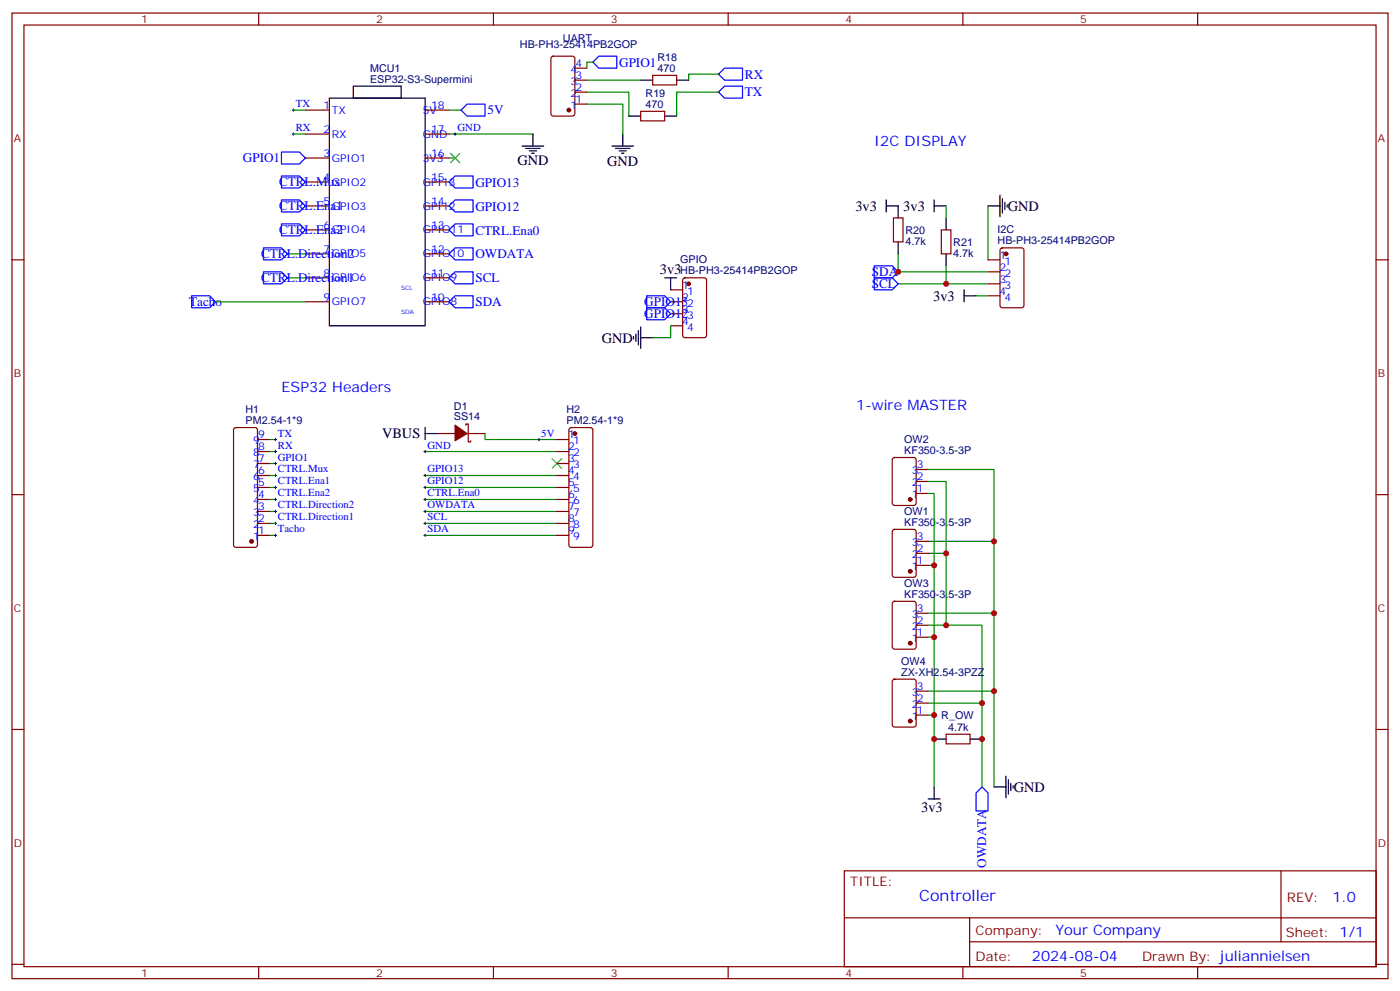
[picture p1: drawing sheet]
<svg xmlns="http://www.w3.org/2000/svg" width="412mm" height="292mm" viewBox="0 0 412 292" stroke-linecap="round" stroke-linejoin="round" font-family="sans-serif">
<g fill="none" stroke="#870000" stroke-width=".35">
<path d="M3.5 3.8h405.4v284.4h-405.4zM7.1 7.4h398.2v277.3h-398.2zM76.2 3.8v3.6M145.3 3.8v3.6M162.5 16.8l.5-.3h5.6l.7 .5v16.5l-.4 .6-5.9 .1-.7-.5v-16.4zM214.5 3.8v3.6M283.6 3.8v3.6M352.8 3.8v3.6M90 32.4h7M90 39.5h7M125.2 32.4h7.1M125.2 39.5h7.1"/>
<path d="M169.3 30.7h3.6M169.3 27.1h3.6M169.3 23.6h3.6M169.3 20.1h3.6M188.7 32.8h7.1v2.8h-7.1zM192.3 22.2h7v2.8h-7zM90 46.5h7M90 53.6h7M125.2 46.5h7.1M125.2 53.6h7.1M3.5 76.5h3.6M90 60.6h7"/>
<path d="M90 67.7h7M90 74.8h7M125.2 60.6h7.1M125.2 67.7h7.1M125.2 74.8h7.1M263.2 64.2h2.8v7h-2.8zM277.3 67.7h2.8v7.1h-2.8zM291 76.5h3.6M294.8 73.2l.5-.2h5.6l.7 .4v16.5l-.4 .7h-5.9l-.7-.4v-16.5zM405.3 76.5h3.6M90 81.8h7M90 88.9h7"/>
<path d="M125.2 81.8h7.1M125.2 88.9h7.1M197.6 88.9h3.5M197.6 85.3h3.5M197.6 92.4h3.5M197.6 95.9h3.5M201.3 82l.5-.2h5.6l.7 .4v16.5l-.4 .7h-5.9l-.7-.4v-16.5zM291 80h3.6M291 83.6h3.6M291 87.1h3.6M69 126.1l.5-.2h5.6l.5 .2 .2 .5v33.9l-.2 .5-.5 .2h-5.6l-.5-.3-.2-.4v-33.9zM75.8 129.4h3.6"/>
<path d="M75.8 133h3.6M75.8 136.5h3.6M128.8 127.7h5.3M137.2 125.2v-.4h.7v5.3h.7v-.3M137.6 127.7h5.3M164 129.4h3.6M164 133h3.6M164 136.5h3.6M167.8 126.1l.5-.2h5.6l.5 .2 .2 .5v33.9l-.2 .5-.5 .2h-5.6l-.5-.3-.2-.4v-33.9zM263.1 134.9l.4-.2h5.7l.6 .5 .1 12.9-.5 .7h-5.9l-.6-.4-.1-13zM269.9 138.3h3.5M3.5 145.7h3.6"/>
<path d="M75.8 140h3.6M75.8 143.5h3.6M75.8 147.1h3.6M75.8 150.6h3.6M75.8 154.1h3.6M75.8 157.7h3.6M164 140h3.6M164 143.5h3.6M164 147.1h3.6M164 150.6h3.6M164 154.1h3.6M164 157.7h3.6"/>
<path d="M263.1 156.1l.4-.2h5.7l.6 .4 .1 13-.5 .6-5.9 .1-.6-.5-.1-12.9zM269.9 145.3h3.5M269.9 141.8h3.5M269.9 159.4h3.5M405.3 145.7h3.6M263.1 177.3l.4-.2h5.7l.6 .4 .1 13-.5 .6-5.9 .1-.6-.5-.1-12.9zM269.9 166.5h3.5M269.9 162.9h3.5M269.9 187.6h3.5M269.9 184.1h3.5M269.9 180.6h3.5M3.5 214.8h3.6"/>
<path d="M263.1 200.2l.4-.2h5.7l.6 .4 .1 13-.5 .6-5.9 .1-.6-.5-.1-12.9zM269.9 210.6h3.5M269.9 207h3.5M269.9 203.5h3.5M278.7 216.2h7.1v2.8h-7.1zM405.3 214.8h3.6M248.7 256.4h156.6v28.3h-156.6zM377.3 256.5v20.8M248.7 270.3h156.5M285.6 277.3h119.6M285.6 270.3v14.1M3.5 284h3.6"/>
<path d="M76.2 284.7v3.5M145.3 284.7v3.5M214.5 284.7v3.5M283.6 284.7v3.5M352.8 284.7v3.5M405.3 284h3.6"/>
</g>
<g fill="none" stroke="#008700" stroke-width=".35">
<path d="M174.6 18.3h-1.7v1.8M86.4 32.4h3.6M86.4 39.5h3.6M132.3 32.4h3.5M132.3 39.5h24.7M172.9 30.7h10.5v8.8M172.9 27.1h12.3v7.1M172.9 23.6h15.8M211.7 21.8h-8.9v1.8M211.7 27.1h-12.4v7.1M132.3 46.5h1.8M84.7 74.8h5.3"/>
<path d="M264.6 74.8v5.2h26.4M278.7 60.6v3.6M278.7 78.3v5.3M291 60.6v15.9M63.5 88.9h26.5M84.7 81.8h5.3M197.6 95.9v3.5h-5.3M264.6 83.6h26.4M287.5 87.1h3.5M79.4 129.4h1.7M79.4 133h1.7M79.4 136.5h1.7"/>
<path d="M125.2 133h38.8M142.9 127.7v1.7h21.1M273.4 138.3h19.4v21.1M79.4 147.1h1.7M79.4 150.6h1.7M79.4 154.1h1.7M79.4 157.7h1.7M79.4 140h1.7M79.4 143.5h1.7M125.2 147.1h38.8M125.2 150.6h38.8M125.2 154.1h38.8"/>
<path d="M125.2 157.7h38.8M125.2 140h38.8M125.2 143.5h38.8M273.4 159.4h19.4v72.3M273.4 141.8h5.3v21.1M273.4 145.3h1.8v21.2M273.4 166.5h1.8v21.1M273.4 162.9h5.3v21.2h-5.3M273.4 187.6h1.8v44.1M273.4 180.6h19.4M278.7 184.1h10.6v22.9h-15.9M273.4 210.6h1.8"/>
<path d="M273.4 203.5h19.4M289.3 207v24.7"/>
</g>
<g fill="none" stroke="#000" stroke-width=".35">
<path d="M97 28.9h28.2v67h-28.2zM104.1 25.4h14.1v3.5h-14.1zM157 39.5v3.5M183.4 39.5v3.5M185.2 34.2h3.5M188.7 23.6h3.6M195.8 34.2h3.5M199.3 23.6h3.5M153.8 43h6.4M154.9 43.7h4.2M155.9 44.4h2.1M156.6 45.1h.7"/>
<path d="M180.3 43h6.3M181.3 43.7h4.3M182.4 44.4h2.1M183.1 45.1h.7M261.1 58.9v3.5M275.2 58.9v3.5M294.6 57.5v6.3M295.3 58.5v4.3M296 59.6v2.1M261.1 60.6h3.5v3.6M264.6 71.2v3.6M275.2 60.6h3.5"/>
<path d="M278.7 64.2v3.5M278.7 74.8v3.5M291 60.6h3.6M296.7 60.3v.7M186.6 99.1v.7M187.3 98.4v2.1M188 97.3v4.3M188.7 99.4h3.6M188.7 96.3v6.3M195.8 81.8h3.5M197.6 81.8v3.5M284 87.1h3.5"/>
<path d="M284 85.3v3.6M125.2 127.7h3.6M125.2 125.9v3.5M275.2 217.6h3.5M285.8 217.6h3.5M273.4 235.3h3.5M275.2 231.7v3.6M292.8 231.7h3.5M296.3 228.6v6.3M297 229.6v4.3M297.7 230.7v2.1M298.4 231.4v.7"/>
</g>
<g fill="none" stroke="#000" stroke-width=".29">
<path d="M86.1 32.4h.7M86.1 39.5h.7M86.4 32.1v.7M86.4 39.1v.7M133.7 39.5h.7M134.1 39.1v.7M80.8 133h.7M80.8 129.4h.7M80.8 136.5h.7M81.1 129.1v.7M81.1 132.6v.7M81.1 136.1v.7"/>
<path d="M81.1 139.7v.7M124.9 133h.7M125.2 132.6v.7M125.2 139.7v.7M158.4 129.4h.7M158.7 129.1v.7M80.8 140h.7M80.8 154.1h.7M80.8 157.7h.7M80.8 147.1h.7M80.8 150.6h.7M80.8 143.5h.7"/>
<path d="M81.1 143.2v.7M81.1 146.7v.7M81.1 150.2v.8M81.1 153.8v.7M81.1 157.3v.7M124.9 140h.7M124.9 154.1h.7M124.9 157.7h.7M124.9 147.1h.7M124.9 150.6h.7M124.9 143.5h.7M125.2 143.2v.7"/>
<path d="M125.2 146.7v.7M125.2 150.2v.8M125.2 153.8v.7M125.2 157.3v.7"/>
</g>
<g fill="none" stroke="#00f" stroke-width=".35">
<path d="M174.6 18.3l1.8-1.8h5.3v3.6h-5.3zM137.6 30.7h5.3v3.5h-5.3l-1.8-1.8zM211.7 27.1l1.7-1.7h5.3v3.5h-5.3zM213.4 20.1h5.3v3.5h-5.3l-1.7-1.8zM82.9 44.8h5.3l1.8 1.7-1.8 1.8h-5.3zM82.9 51.8h5.3l1.8 1.8-1.8 1.8h-5.3zM82.9 58.9h5.3l1.8 1.7-1.8 1.8h-5.3zM132.3 53.6l1.8-1.8h5.2v3.6h-5.2zM77.6 73h5.3l1.8 1.8-1.8 1.7h-5.3zM82.9 65.9h5.3l1.8 1.8-1.8 1.8h-5.3zM132.3 74.8l1.8-1.8h5.2v3.5h-5.2zM132.3 67.7l1.8-1.8h5.2v3.6h-5.2z"/>
<path d="M132.3 60.6l1.8-1.7h5.2v3.5h-5.2zM257.5 78.3h5.3l1.8 1.7-1.8 1.8h-5.3zM56.4 87.1h5.3l1.8 1.8-1.8 1.7h-5.3zM77.6 80h5.3l1.8 1.8-1.8 1.8h-5.3zM132.3 88.9l1.8-1.8h5.2v3.5h-5.2zM132.3 81.8l1.8-1.8h5.2v3.6h-5.2zM190.5 90.6h5.3l1.8 1.8-1.8 1.8h-5.3zM190.5 87.1h5.3l1.8 1.8-1.8 1.7h-5.3zM257.5 81.8h5.3l1.8 1.8-1.8 1.7h-5.3zM287.5 233.5l1.8-1.8 1.7 1.8v5.3h-3.5z"/>
</g>
<g fill="#870000" stroke="#870000" stroke-width=".35">
<path d="M134.1 125.2l3.5 2.5-3.5 2.1z"/>
<circle cx="268.1" cy="212.3" r=".53"/>
<circle cx="268.1" cy="147.1" r=".53"/>
<circle cx="268.1" cy="168.2" r=".53"/>
<circle cx="268.1" cy="189.4" r=".53"/>
<circle cx="296.3" cy="74.8" r=".53"/>
<circle cx="167.6" cy="32.4" r=".53"/>
<circle cx="169.3" cy="127.7" r=".53"/>
<circle cx="74.1" cy="159.4" r=".53"/>
<circle cx="202.8" cy="83.6" r=".53"/>
</g>
<path d="M132.6 45.1l2.9 2.8M135.5 45.1l-2.9 2.8M162.6 135.1l2.9 2.8M165.5 135.1l-2.9 2.8" fill="none" stroke="#3c3" stroke-width=".35"/>
<g fill="#c00">
<circle cx="275.2" cy="210.6" r=".88"/>
<circle cx="292.8" cy="203.5" r=".88"/>
<circle cx="292.8" cy="180.6" r=".88"/>
<circle cx="275.2" cy="187.6" r=".88"/>
<circle cx="278.7" cy="184.1" r=".88"/>
<circle cx="292.8" cy="159.4" r=".88"/>
<circle cx="278.7" cy="162.9" r=".88"/>
<circle cx="275.2" cy="166.5" r=".88"/>
<circle cx="264.6" cy="80" r=".88"/>
<circle cx="278.7" cy="83.6" r=".88"/>
<circle cx="289.3" cy="207" r=".88"/>
<circle cx="275.2" cy="217.6" r=".88"/>
<circle cx="289.3" cy="217.6" r=".88"/>
</g>
<text font-size="4.6" fill="#00f" x="270.8" y="265.5">Controller</text>
<g font-size="4.2" fill="#00f">
<text x="257.5" y="43">I2C DISPLAY</text>
<text x="82.9" y="115.3">ESP32 Headers</text>
<text x="252.2" y="120.6">1-wire MASTER</text>
<text x="392.5" y="265.7">1.0</text>
<text x="310.9" y="275.3">Your Company</text>
<text x="304" y="283.1">2024-08-04</text>
</g>
<g font-size="4.2">
<text x="152.4" y="48.6">GND</text>
<text x="178.9" y="49">GND</text>
<text x="252" y="62.1">3v3</text>
<text x="266.1" y="62.1">3v3</text>
<text x="296.9" y="62.1">GND</text>
<text x="194.4" y="80.7">3v3</text>
<text x="274.9" y="88.6">3v3</text>
<text x="177.3" y="100.9">GND</text>
<text x="112.5" y="129.1">VBUS</text>
<text x="298.6" y="233.2">GND</text>
<text x="271.4" y="239.1">3v3</text>
</g>
<g font-size="3.9" fill="#00f">
<text x="182.4" y="19.6">GPIO1</text>
<text x="219.4" y="23.1">RX</text>
<text x="219.4" y="28.4">TX</text>
<text x="143.6" y="33.7">5V</text>
<text x="71.5" y="47.8">GPIO1</text>
<text x="82.2" y="54.8">CTRL.Mux</text>
<text x="140.1" y="55">GPIO13</text>
<text x="82.2" y="61.8">CTRL.Ena1</text>
<text x="140.1" y="62">GPIO12</text>
<text x="82.2" y="68.9">CTRL.Ena2</text>
<text x="140.1" y="69.1">CTRL.Ena0</text>
<text x="76.9" y="76">CTRL.Direction2</text>
<text x="140.1" y="75.9">OWDATA</text>
<text x="76.9" y="83.1">CTRL.Direction1</text>
<text x="140.1" y="83">SCL</text>
<text x="256.8" y="81.3">SDA</text>
<text x="256.8" y="84.8">SCL</text>
<text x="55.7" y="90.1">Tacho</text>
<text x="140.1" y="90.1">SDA</text>
<text x="189.8" y="93.6">GPIO12</text>
<text x="189.8" y="90.1">GPIO13</text>
<text x="290.5" y="255.5" transform="rotate(-90 290.5 255.5)">OWDATA</text>
</g>
<g font-size="3.9" fill="#800">
<text x="250.5" y="261">TITLE:</text>
<text x="379.1" y="265.7">REV:</text>
<text x="287.4" y="275.2">Company:</text>
<text x="378.7" y="275.8">Sheet: 1/1</text>
<text x="287.4" y="282.9">Date:</text>
<text x="336.4" y="283">Drawn By: juliannielsen</text>
</g>
<g font-size="3.2" fill="#800">
<text x="41.6" y="6.8">1</text>
<text x="110.8" y="6.8">2</text>
<text x="179.9" y="6.8">3</text>
<text x="249.1" y="6.8">4</text>
<text x="318.2" y="6.8">5</text>
<text x="4.1" y="41.9">A</text>
<text x="405.9" y="41.9">A</text>
<text x="4.1" y="111.1">B</text>
<text x="405.9" y="111.1">B</text>
<text x="4.1" y="180.2">C</text>
<text x="405.9" y="180.2">C</text>
<text x="4.1" y="249.4">D</text>
<text x="405.9" y="249.4">D</text>
<text x="41.6" y="287.7">1</text>
<text x="110.8" y="287.7">2</text>
<text x="179.9" y="287.7">3</text>
<text x="249.1" y="287.7">4</text>
<text x="318.2" y="287.7">5</text>
</g>
<g font-size="3.2" fill="#000080">
<text x="153.2" y="14.1">HB-PH3-25414PB2GOP</text>
<text x="165.8" y="12.3">UART</text>
<text x="193.7" y="17.9">R18</text>
<text x="109" y="21.1">MCU1</text>
<text x="193.7" y="21.1">470</text>
<text x="109" y="24.3">ESP32-S3-Supermini</text>
<text x="190.2" y="28.5">R19</text>
<text x="190.2" y="31.7">470</text>
<text x="266.7" y="68.8">R20</text>
<text x="293.9" y="71.8">HB-PH3-25414PB2GOP</text>
<text x="293.9" y="68.6">I2C</text>
<text x="200.4" y="77.5">GPIO</text>
<text x="266.7" y="72">4.7k</text>
<text x="280.8" y="75.6">4.7k</text>
<text x="280.8" y="72.3">R21</text>
<text x="200.4" y="80.6">HB-PH3-25414PB2GOP</text>
<text x="72.3" y="124.8">PM2.54-1*9</text>
<text x="72.3" y="121.7">H1</text>
<text x="133.7" y="123.8">SS14</text>
<text x="133.7" y="120.7">D1</text>
<text x="166.9" y="124.7">PM2.54-1*9</text>
<text x="166.9" y="121.6">H2</text>
<text x="266.4" y="130.6">OW2</text>
<text x="266.4" y="133.7">KF350-3.5-3P</text>
<text x="266.4" y="154.8">KF350-3.5-3P</text>
<text x="266.4" y="151.7">OW1</text>
<text x="266.4" y="172.9">OW3</text>
<text x="266.4" y="176">KF350-3.5-3P</text>
<text x="265.4" y="195.8">OW4</text>
<text x="265.4" y="198.9">ZX-XH2.54-3PZZ</text>
<text x="277.3" y="211.8">R_OW</text>
<text x="279.3" y="215.2">4.7k</text>
</g>
<g font-size="3.2" fill="#00f">
<text x="168" y="21.5">4</text>
<text x="169.5" y="23.2">3</text>
<text x="169.5" y="19.7">4</text>
<text x="168" y="28.5">2</text>
<text x="168" y="25">3</text>
<text x="169.5" y="26.8">2</text>
<text x="87.1" y="31.5">TX</text>
<text x="95.2" y="32.1">1</text>
<text x="97.7" y="33.5">TX</text>
<text x="124.5" y="33.5">5V</text>
<text x="127" y="32.1">18</text>
<text x="168" y="32.1">1</text>
<text x="169.5" y="30.3">1</text>
<text x="87.1" y="38.6">RX</text>
<text x="95.2" y="39.1">2</text>
<text x="97.7" y="40.5">RX</text>
<text x="124.5" y="40.5">GND</text>
<text x="127" y="39.1">17</text>
<text x="134.8" y="38.6">GND</text>
<text x="95.2" y="46.2">3</text>
<text x="97.7" y="47.6">GPIO1</text>
<text x="124.5" y="47.6">3V3</text>
<text x="127" y="46.2">16</text>
<text x="95.2" y="53.2">4</text>
<text x="127" y="53.2">15</text>
<text x="97.7" y="54.6">GPIO2</text>
<text x="124.5" y="54.6">GPI13</text>
<text x="95.2" y="60.3">5</text>
<text x="97.7" y="61.7">GPIO3</text>
<text x="124.5" y="61.7">GPI12</text>
<text x="127" y="60.3">14</text>
<text x="95.2" y="67.3">6</text>
<text x="97.7" y="68.8">GPIO4</text>
<text x="124.5" y="68.8">GPIO11</text>
<text x="127" y="67.3">13</text>
<text x="95.2" y="74.4">7</text>
<text x="97.7" y="75.8">GPIO5</text>
<text x="124.5" y="75.8">GPIO10</text>
<text x="127" y="74.4">12</text>
<text x="294.4" y="76.2">1</text>
<text x="295.9" y="77.9">1</text>
<text x="95.2" y="81.5">8</text>
<text x="97.7" y="82.9">GPIO6</text>
<text x="124.5" y="82.9">GPIO9</text>
<text x="127" y="81.5">11</text>
<text x="294.4" y="79.7">2</text>
<text x="294.4" y="83.2">3</text>
<text x="295.9" y="81.5">2</text>
<text x="95.2" y="88.5">9</text>
<text x="97.7" y="89.9">GPIO7</text>
<text x="124.5" y="89.9">GPIO8</text>
<text x="127" y="88.5">10</text>
<text x="200.9" y="85">1</text>
<text x="200.9" y="88.5">2</text>
<text x="202.4" y="86.7">1</text>
<text x="294.4" y="86.7">4</text>
<text x="295.9" y="85">3</text>
<text x="295.9" y="88.5">4</text>
<text x="200.9" y="92">3</text>
<text x="200.9" y="95.6">4</text>
<text x="202.4" y="90.3">2</text>
<text x="202.4" y="93.8">3</text>
<text x="202.4" y="97.3">4</text>
<text x="74.5" y="130.8">9</text>
<text x="76" y="129.1">9</text>
<text x="81.8" y="128.6">TX</text>
<text x="159.5" y="128.6">5V</text>
<text x="167.4" y="129.1">1</text>
<text x="168.9" y="130.8">1</text>
<text x="74.5" y="137.9">7</text>
<text x="74.5" y="134.4">8</text>
<text x="76" y="136.1">7</text>
<text x="76" y="132.6">8</text>
<text x="81.8" y="132.1">RX</text>
<text x="81.8" y="135.6">GPIO1</text>
<text x="125.9" y="132.1">GND</text>
<text x="167.4" y="132.6">2</text>
<text x="167.4" y="136.1">3</text>
<text x="168.9" y="134.4">2</text>
<text x="168.9" y="137.9">3</text>
<text x="270.1" y="137.9">3</text>
<text x="74.5" y="141.4">6</text>
<text x="76" y="143.2">5</text>
<text x="76" y="139.7">6</text>
<text x="81.8" y="139.1">CTRL.Mux</text>
<text x="81.8" y="142.7">CTRL.Ena1</text>
<text x="125.9" y="139.1">GPIO13</text>
<text x="125.9" y="142.7">GPIO12</text>
<text x="167.4" y="139.7">4</text>
<text x="167.4" y="143.2">5</text>
<text x="168.9" y="141.4">4</text>
<text x="268.6" y="143.2">2</text>
<text x="268.6" y="139.7">3</text>
<text x="270.1" y="141.4">2</text>
<text x="74.5" y="148.5">4</text>
<text x="74.5" y="145">5</text>
<text x="76" y="146.7">4</text>
<text x="81.8" y="146.2">CTRL.Ena2</text>
<text x="81.8" y="149.7">CTRL.Direction2</text>
<text x="125.9" y="149.7">OWDATA</text>
<text x="125.9" y="146.2">CTRL.Ena0</text>
<text x="167.4" y="146.7">6</text>
<text x="168.9" y="145">5</text>
<text x="168.9" y="148.5">6</text>
<text x="268.6" y="146.7">1</text>
<text x="270.1" y="145">1</text>
<text x="74.5" y="155.5">2</text>
<text x="74.5" y="152">3</text>
<text x="76" y="153.8">2</text>
<text x="76" y="150.2">3</text>
<text x="81.8" y="153.2">CTRL.Direction1</text>
<text x="125.9" y="153.2">SCL</text>
<text x="167.4" y="150.2">7</text>
<text x="167.4" y="153.8">8</text>
<text x="168.9" y="152">7</text>
<text x="168.9" y="155.5">8</text>
<text x="74.5" y="159.1">1</text>
<text x="76" y="157.3">1</text>
<text x="81.8" y="156.8">Tacho</text>
<text x="125.9" y="156.8">SDA</text>
<text x="167.4" y="157.3">9</text>
<text x="168.9" y="159.1">9</text>
<text x="268.6" y="160.8">3</text>
<text x="270.1" y="159.1">3</text>
<text x="268.6" y="167.9">1</text>
<text x="268.6" y="164.4">2</text>
<text x="270.1" y="166.1">1</text>
<text x="270.1" y="162.6">2</text>
<text x="268.6" y="185.5">2</text>
<text x="268.6" y="182">3</text>
<text x="270.1" y="183.8">2</text>
<text x="270.1" y="180.2">3</text>
<text x="268.6" y="189.1">1</text>
<text x="270.1" y="187.3">1</text>
<text x="270.1" y="203.2">3</text>
<text x="268.6" y="208.5">2</text>
<text x="268.6" y="204.9">3</text>
<text x="270.1" y="206.7">2</text>
<text x="268.6" y="212">1</text>
<text x="270.1" y="210.2">1</text>
</g>
<g font-size="1.8" fill="#00f">
<text x="118.2" y="85.3">SCL</text>
<text x="118.2" y="92.4">SDA</text>
</g>
</svg>
